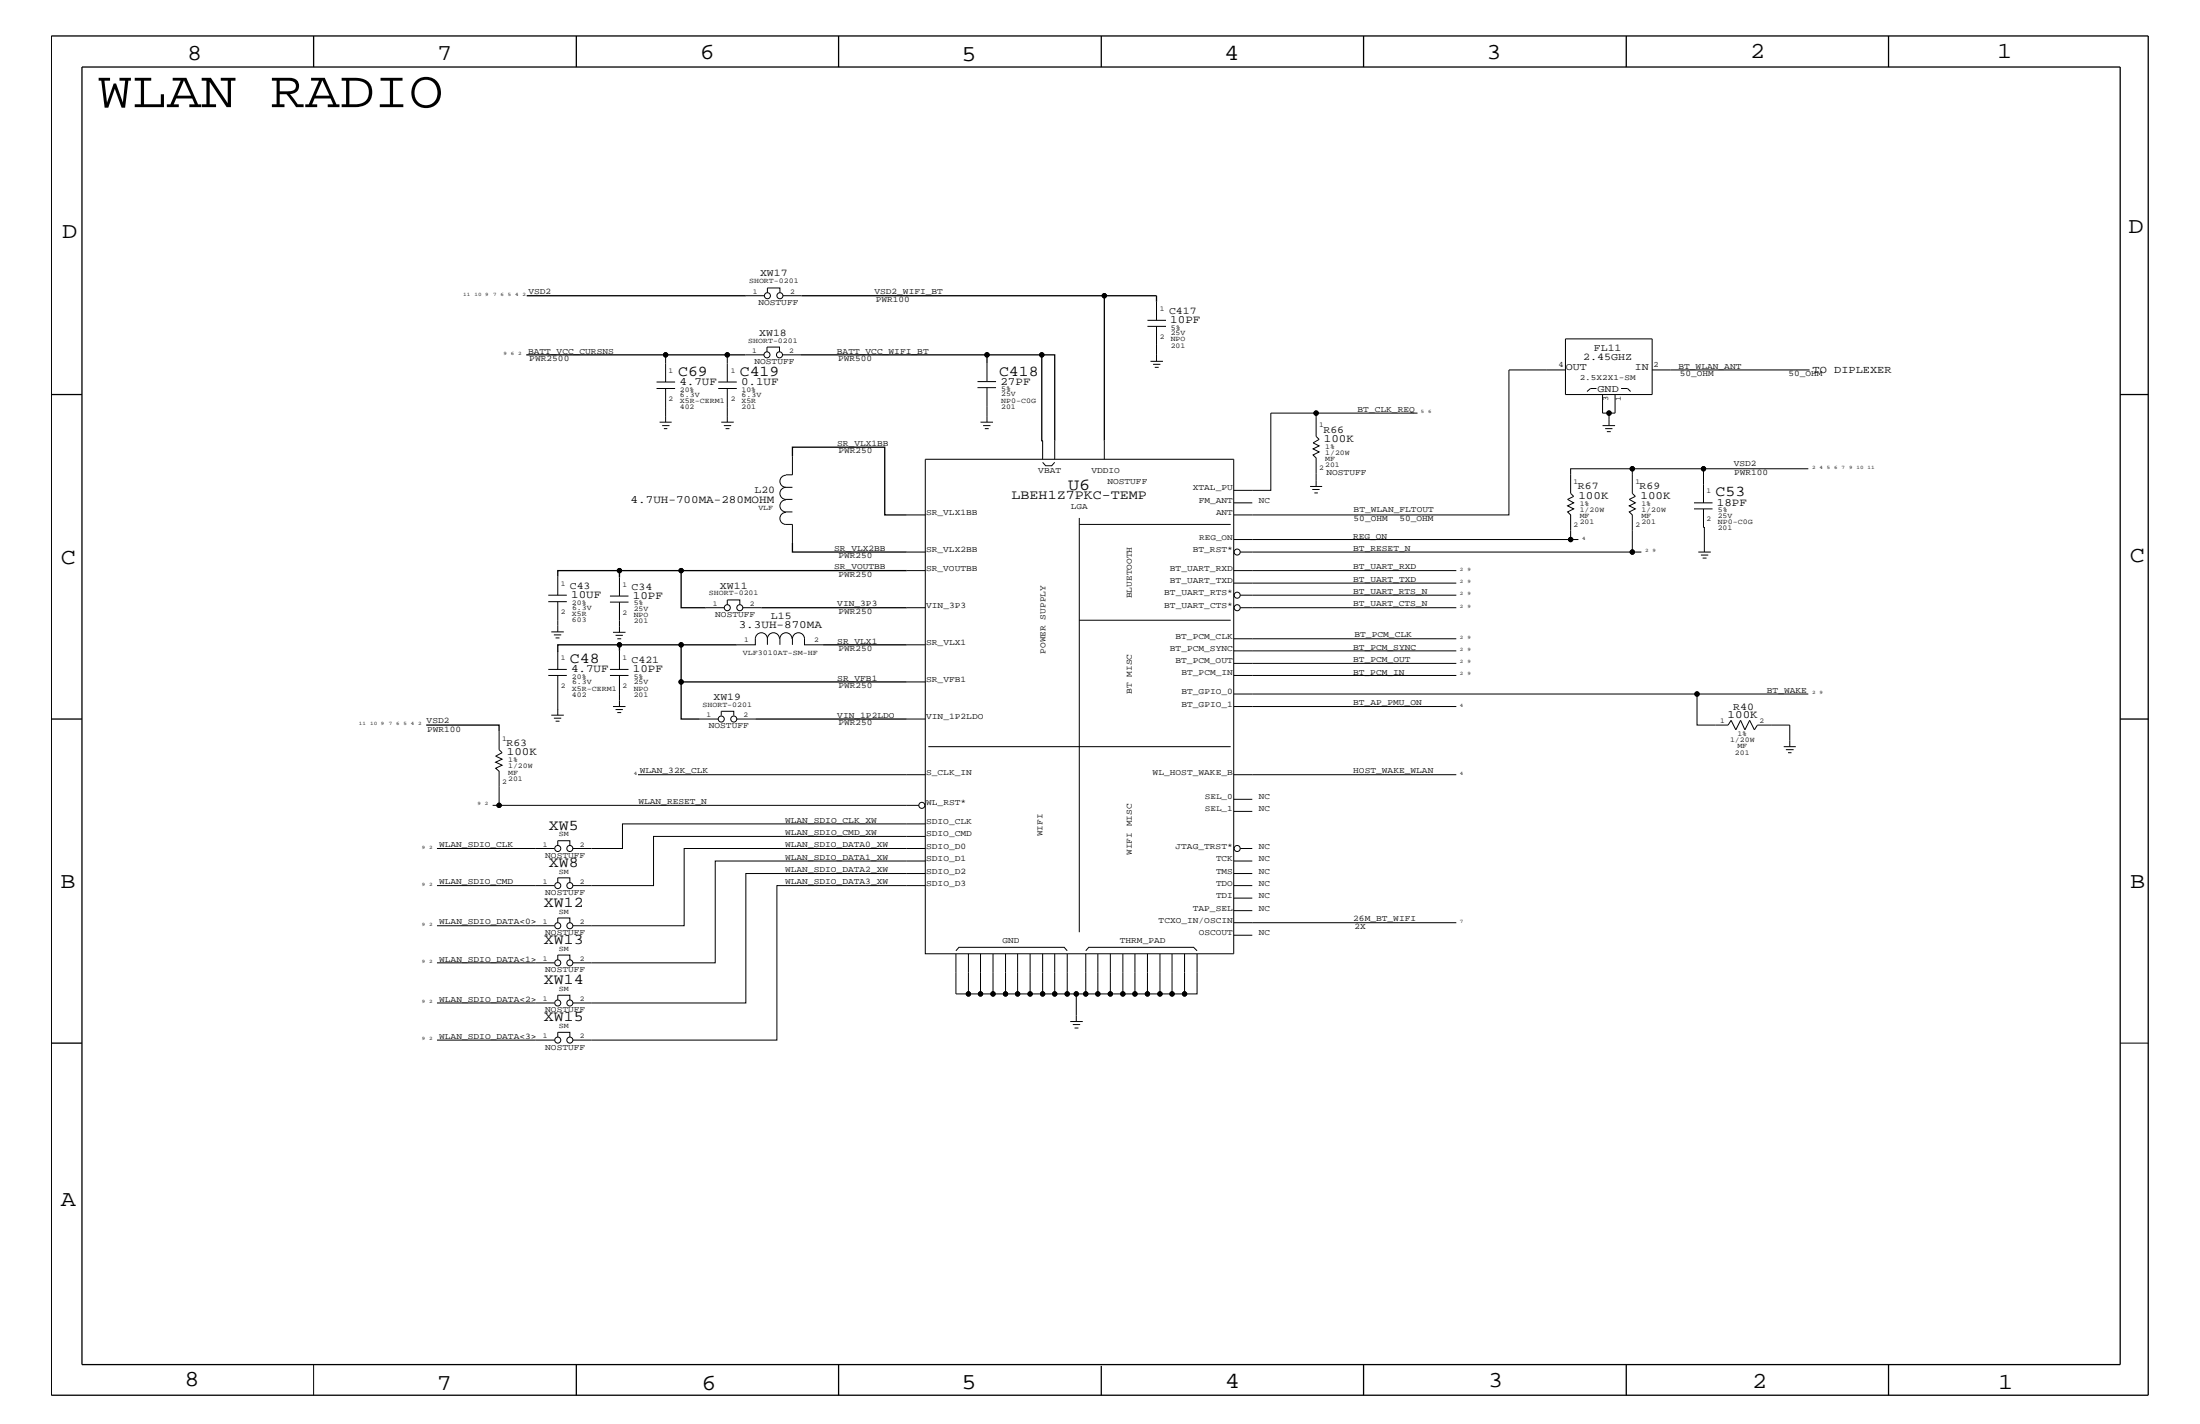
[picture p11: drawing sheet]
<svg xmlns="http://www.w3.org/2000/svg" width="432mm" height="279mm" viewBox="0 0 432 279" stroke-linecap="round" stroke-linejoin="round" font-family="sans-serif">
<g fill="none" stroke="#000" stroke-width=".2">
<path d="M146.4 58h3.6M150.6 57.4v-.9h2.5v.9M153.7 58h3.6M227 59.2v3.7M128.9 76.2h3.6M128.9 75h3.6M130.6 69.6v5.4M130.6 76.2v6.6M141 76.2h3.6M141 75h3.6M142.7 69.6v5.4M142.7 76.2v6.6"/>
<path d="M146.3 69.6h3.6M150.5 69v-.9h2.5v.9M153.6 69.6h3.6M191.9 76.1h3.6M191.9 74.9h3.6M193.7 71.2v3.7M193.7 76.1v6.7M225.2 64h3.7M225.2 62.9h3.7M225.8 70.9h2.5M226.3 71.5h1.5M226.7 72.1h.7"/>
<path d="M227 64v6.9M307.3 72.6h-11.1v28.4h-54.1M307.3 66.5h17v10.9h-17zM313.4 76.2h-1.2l-.7 .6M314.5 77.4v3.7h1.3M317 77.4v3.7h-1.2v2.4M318.2 76.2h1.2l.6 .6M324.3 72.6h30.9M129.5 82.8h2.3M130 83.5h1.4M130.3 84.1h.7M141.6 82.8h2.4"/>
<path d="M142.1 83.5h1.4M142.4 84.1h.8M154.3 98.1a1.19 1.19 0 0 0-1.2 1.1 1.19 1.19 0 0 0 1.1 1.2M154.3 93.2a1.19 1.19 0 0 0-1.2 1.2 1.19 1.19 0 0 0 1.1 1.2M154.3 98h1.2M155.5 95.6h-1.2a1.19 1.19 0 0 0-1.2 1.2 1.19 1.19 0 0 0 1.1 1.2M155.5 89.5v3.7h-1.2M181.6 90.1h60.5v97h-60.5zM192.4 82.8h2.5M193 83.5h1.4M193.3 84.1h.8M204.6 90.7l.6 .7h1.2l.6-.7"/>
<path d="M204.6 86.5v3.6M207 86.5v3.6M216.7 86.5v3.6M242.1 98.7h3.7M257.1 95.4h2.4M257.6 96h1.4M258 96.7h.7M258.3 81.1v4.5l.6 .6-1.2 .7 1.2 .6-1.2 .6 1.2 .6-1.2 .6 .6 .6v5.5M278.2 81.1h-28.8v15.1h-7.3M314.5 83.5h2.5M315 84.1h1.5M315.4 84.7h.7"/>
<path d="M320.4 92h13.9M332.5 98.7h3.6M332.5 99.9h3.6M334.3 99.9l.2 8.4M354.9 92h-20.6v6.7M107.6 116.8h3.7M107.6 118.1h3.7M109.5 113.1v3.7M109.5 118.1v5.9M119.7 118.1h3.7M119.7 117h3.7M121.6 113.3v3.7"/>
<path d="M121.6 118.1v6M138.5 119.2h3.7M142.7 118.6v-.9h2.5v.9M145.8 119.2h3.6M154.3 100.5a1.19 1.19 0 0 0-1.2 1.2 1.19 1.19 0 0 0 1.1 1.2M154.3 102.9h1.2v3.6M154.3 100.4h1.2M178 101h3.6M178 119.2h3.6M178 108.3h3.6M178 112h3.6M211.8 102.9h29.8"/>
<path d="M211.8 101.6v81.3M242.1 105.9h67.7M242.1 114.4h43.7M242.1 112h43.7M243.4 119.2h42.4M243.4 108.3h78.8M243.4 116.8h42.4M308.3 105.9v-4.9l-.6-.6 1.2-.5-1.2-.6 1.2-.6-1.2-.7 1.2-.6-.6-.6v-4.8h12.1v4.8l.6 .6-1.2 .6 1.2 .7-1.2 .6 1.2 .6-1.2 .5 .6 .6v7.3M333.3 108.3h2.5M333.8 108.9h1.5M334.2 109.5h.7M107.6 132.5h3.7"/>
<path d="M107.6 131.3h3.7M108.2 124h2.5M108.7 124.6h1.5M109.1 125.2h.7M109.5 127.7v3.6M109.5 132.5v7.8M119.7 132.5h3.7M119.7 131.3h3.7M120.3 138.6h2.5M120.3 124.1h2.5M120.8 124.7h1.5M120.8 139.2h1.5"/>
<path d="M121.2 125.3h.7M121.2 139.8h.7M121.6 127.7v3.6M121.6 132.5v6.1M150.6 125.3a1.19 1.19 0 0 0-1.2-1.2 1.19 1.19 0 0 0-1.1 1.2v1.2h-3.7M150.6 125.3a1.19 1.19 0 0 1 1.2-1.2 1.19 1.19 0 0 1 1.2 1.2M150.6 125.3v1.2M155.4 125.3a1.19 1.19 0 0 0-1.1-1.2 1.19 1.19 0 0 0-1.2 1.2v1.2M155.5 126.5v-1.2a1.19 1.19 0 0 1 1.2-1.2 1.19 1.19 0 0 1 1.2 1.2v1.2h3.6M178 126.5h3.6M178 133.8h3.6M211.8 121.7h29.8"/>
<path d="M242.1 127.7h43.7M242.1 130.2h43.7M242.1 132.5h43.7M242.1 125.3h43.7M242.1 138.6h43.7M242.1 136.2h91M354.9 136.2h-21.8v6.1h6.1l.6-1 .9 1.9 .9-1.9 .9 1.9 .9-1.9 .9 1.9 .6-.9h6.4v4.2M96.7 158h1.3M98 143.5v3.6l.6 .6-1.3 .7 1.3 .6-1.3 .5 1.3 .6-1.3 .6 .7 .6v6.7h82.3M108.2 140.3h2.5M108.7 140.9h1.5M109.1 141.5h.7"/>
<path d="M125.2 152h56.4M137.3 141.1h3.7M141.6 140.4v-.8h2.4v.8M144.6 141.1h3.7M178 141.1h3.6M182.2 146.5h59.4M242.1 159.2h3.7M242.1 156.8h3.7M242.1 152h43.7M350.1 146.5h2.4M350.5 147.1h1.5M350.9 147.7h.7"/>
<path d="M85.8 173.8h23M85.8 166.5h23M109.5 165.9v-.9h2.3v.9M109.5 173.2v-1h2.3v1M181.6 166.5h-47.3v15.1h-21.9M181.6 173.8h-29.1v30.3h-40.1M181.6 161.7h-59.4v4.8h-9.8M181.6 168.9h-41.2v20h-28M181.6 171.4h-35.2v25.4h-34M181.6 164.1h-53.3v9.7h-15.9M242.1 173.8h3.7M242.1 171.4h3.7"/>
<path d="M242.1 168.9h3.7M242.1 178.7h3.7M242.1 176.2h3.7M243.4 166.5h2.4M85.8 181.6h23M85.8 188.9h23M85.8 196.8h23M109.5 181v-.9h2.3v.9M109.5 188.3v-.9h2.3v.9M109.5 196.2v-.9h2.3v.9M187.6 186.5l.6-.6h20.7l.6 .6M187.6 187.1v7.9h2.5"/>
<path d="M190.1 187.1v7.9h2.3v-7.9M192.4 195h2.5M194.9 187.1v7.9h2.5v-7.9M197.4 195h2.3M199.7 187.1v7.9h2.5v-7.9M202.2 195h2.4M204.6 187.1v7.9h2.4v-7.9M209.5 187.1v7.9h-2.5M209.5 195h1.7M213.1 186.5l.6-.6h20.6l.7 .6M213.1 195h-1.9v5.4M213.1 187.1v7.9h4.8"/>
<path d="M215.5 187.1v7.9M217.9 187.1v7.9h2.5v-7.9M220.4 195h4.8M222.8 187.1v7.9M225.2 187.1v7.9h2.5M227.7 187.1v7.9M227.7 195h2.3M230 187.1v7.9h2.5M232.5 187.1v7.9h2.5v-7.9M242.1 183.5h3.7M242.1 181h43.7M85.8 204.1h23"/>
<path d="M109.5 203.5v-.9h2.3v.9M210.1 200.4h2.4M210.6 201h1.4M210.9 201.7h.8M416.1 204.7h5.5M61.6 267.7v6.1"/>
<circle cx="150.6" cy="58" r=".59"/>
<circle cx="153.1" cy="58" r=".59"/>
<circle cx="216.7" cy="58" r=".42"/>
<circle cx="130.6" cy="69.6" r=".42"/>
<circle cx="142.7" cy="69.6" r=".42"/>
<circle cx="150.5" cy="69.6" r=".59"/>
<circle cx="153" cy="69.6" r=".59"/>
<circle cx="193.7" cy="69.6" r=".42"/>
<circle cx="204.5" cy="69.6" r=".42"/>
<circle cx="258.3" cy="81.1" r=".42"/>
<circle cx="315.8" cy="81.1" r=".42"/>
<circle cx="320.4" cy="92" r=".42"/>
<circle cx="334.3" cy="92" r=".42"/>
<circle cx="121.6" cy="112" r=".42"/>
<circle cx="133.7" cy="112" r=".42"/>
<circle cx="142.7" cy="119.2" r=".59"/>
<circle cx="145.2" cy="119.2" r=".59"/>
<circle cx="242.8" cy="116.8" r=".59"/>
<circle cx="242.8" cy="108.3" r=".59"/>
<circle cx="242.8" cy="119.2" r=".59"/>
<circle cx="308.3" cy="105.9" r=".42"/>
<circle cx="320.4" cy="108.3" r=".42"/>
<circle cx="121.6" cy="126.5" r=".42"/>
<circle cx="133.7" cy="133.8" r=".42"/>
<circle cx="133.7" cy="126.5" r=".42"/>
<circle cx="333.1" cy="136.2" r=".42"/>
<circle cx="98" cy="158" r=".42"/>
<circle cx="141.6" cy="141.1" r=".59"/>
<circle cx="144" cy="141.1" r=".59"/>
<circle cx="180.9" cy="158" r=".59"/>
<circle cx="109.5" cy="166.5" r=".59"/>
<circle cx="109.5" cy="173.8" r=".59"/>
<circle cx="111.8" cy="166.5" r=".59"/>
<circle cx="111.8" cy="173.8" r=".59"/>
<circle cx="242.8" cy="166.5" r=".59"/>
<circle cx="109.5" cy="181.6" r=".59"/>
<circle cx="109.5" cy="188.9" r=".59"/>
<circle cx="109.5" cy="196.8" r=".59"/>
<circle cx="111.8" cy="188.9" r=".59"/>
<circle cx="111.8" cy="181.6" r=".59"/>
<circle cx="111.8" cy="196.8" r=".59"/>
<circle cx="190.1" cy="195" r=".42"/>
<circle cx="192.4" cy="195" r=".42"/>
<circle cx="194.9" cy="195" r=".42"/>
<circle cx="197.4" cy="195" r=".42"/>
<circle cx="199.7" cy="195" r=".42"/>
<circle cx="202.2" cy="195" r=".42"/>
<circle cx="204.6" cy="195" r=".42"/>
<circle cx="207" cy="195" r=".42"/>
<circle cx="209.5" cy="195" r=".42"/>
<circle cx="211.2" cy="195" r=".42"/>
<circle cx="213.1" cy="195" r=".42"/>
<circle cx="215.5" cy="195" r=".42"/>
<circle cx="217.9" cy="195" r=".42"/>
<circle cx="220.4" cy="195" r=".42"/>
<circle cx="222.8" cy="195" r=".42"/>
<circle cx="225.2" cy="195" r=".42"/>
<circle cx="227.7" cy="195" r=".42"/>
<circle cx="230" cy="195" r=".42"/>
<circle cx="232.5" cy="195" r=".42"/>
<circle cx="109.5" cy="204.1" r=".59"/>
<circle cx="111.8" cy="204.1" r=".59"/>
</g>
<g fill="none" stroke="#000" stroke-width=".25">
<path d="M10.1 7.1h411.5v266.7h-411.5zM16.1 13.2h400v254.5h-400zM61.6 7.1v6.1M113.1 7.1v6.1M164.6 7.1v6.1M216.2 7.1v6.1M267.6 7.1v6.1M319.2 7.1v6.1M370.7 7.1v6.1M103.4 58h43M157.3 58h69.7v1.2M216.7 58v28.5"/>
<path d="M10.1 77.4h6M103.3 69.6h43M157.2 69.6h47.3M193.7 69.6v1.6M416.1 77.4h5.5M155.5 89.5v-1.8h18.2v13.3h4.3M204.6 86.5h-.1v-16.9h2.5v16.9M121.6 112v1.3M133.7 112h-24.2v1.1M133.7 112v7.2h4.8M133.7 112h44.3M149.4 119.2h28.6"/>
<path d="M155.5 106.5v1.8h22.5M121.6 126.5h-12.1v1.4M133.7 126.5h-12.1v1.2M133.7 126.5v7.3M133.7 126.5h10.9M161.5 126.5h16.5M178 133.8h-44.3v7.3h3.6M10.1 141.1h6M83.7 142.3h14.3v1.2M148.3 141.1h29.7M416.1 141.1h5.5M10.1 204.7h6"/>
<path d="M113.1 267.7v6.1M164.6 267.7v6.1M216.2 268v5.8M267.6 267.7v6.1M319.2 267.7v6.1M370.7 267.7v6.1"/>
</g>
<g fill="#000">
<circle cx="216.7" cy="58" r=".42"/>
<circle cx="130.6" cy="69.6" r=".42"/>
<circle cx="142.7" cy="69.6" r=".42"/>
<circle cx="193.7" cy="69.6" r=".42"/>
<circle cx="204.5" cy="69.6" r=".42"/>
<circle cx="258.3" cy="81.1" r=".42"/>
<circle cx="315.8" cy="81.1" r=".42"/>
<circle cx="320.4" cy="92" r=".42"/>
<circle cx="334.3" cy="92" r=".42"/>
<circle cx="121.6" cy="112" r=".42"/>
<circle cx="133.7" cy="112" r=".42"/>
<circle cx="308.3" cy="105.9" r=".42"/>
<circle cx="320.4" cy="108.3" r=".42"/>
<circle cx="121.6" cy="126.5" r=".42"/>
<circle cx="133.7" cy="133.8" r=".42"/>
<circle cx="133.7" cy="126.5" r=".42"/>
<circle cx="333.1" cy="136.2" r=".42"/>
<circle cx="98" cy="158" r=".42"/>
<circle cx="190.1" cy="195" r=".42"/>
<circle cx="192.4" cy="195" r=".42"/>
<circle cx="194.9" cy="195" r=".42"/>
<circle cx="197.4" cy="195" r=".42"/>
<circle cx="199.7" cy="195" r=".42"/>
<circle cx="202.2" cy="195" r=".42"/>
<circle cx="204.6" cy="195" r=".42"/>
<circle cx="207" cy="195" r=".42"/>
<circle cx="209.5" cy="195" r=".42"/>
<circle cx="211.2" cy="195" r=".42"/>
<circle cx="213.1" cy="195" r=".42"/>
<circle cx="215.5" cy="195" r=".42"/>
<circle cx="217.9" cy="195" r=".42"/>
<circle cx="220.4" cy="195" r=".42"/>
<circle cx="222.8" cy="195" r=".42"/>
<circle cx="225.2" cy="195" r=".42"/>
<circle cx="227.7" cy="195" r=".42"/>
<circle cx="230" cy="195" r=".42"/>
<circle cx="232.5" cy="195" r=".42"/>
</g>
<text font-size="10.2" x="19.1" y="21">WLAN RADIO</text>
<g font-size="4.5">
<text x="36.7" y="11.7">8</text>
<text x="85.8" y="11.7">7</text>
<text x="137.3" y="11.5">6</text>
<text x="240.3" y="11.7">4</text>
<text x="291.8" y="11.5">3</text>
<text x="343.5" y="11.5">2</text>
<text x="392" y="11.5">1</text>
<text x="188.7" y="12.1">5</text>
<text x="12.2" y="46.8">D</text>
<text x="417.7" y="45.7">D</text>
<text x="11.9" y="110.6">C</text>
<text x="418" y="110.3">C</text>
<text x="11.9" y="174.3">B</text>
<text x="418.1" y="174.2">B</text>
<text x="11.9" y="236.7">A</text>
<text x="36.2" y="271.9">8</text>
<text x="85.8" y="272.7">7</text>
<text x="137.7" y="272.7">6</text>
<text x="188.7" y="272.5">5</text>
<text x="240.4" y="272.3">4</text>
<text x="292.1" y="272.2">3</text>
<text x="343.9" y="272.3">2</text>
<text x="392.2" y="272.6">1</text>
</g>
<text font-size="3.3" x="209.6" y="96.2">U6</text>
<g font-size="3">
<text x="133.1" y="73.8">C69</text>
<text x="145.2" y="73.8">C419</text>
<text x="196.1" y="73.7">C418</text>
<text x="336.7" y="97.4">C53</text>
<text x="111.8" y="130.2">C48</text>
<text x="107.7" y="162.8">XW5</text>
<text x="107.7" y="170">XW8</text>
<text x="106.8" y="177.9">XW12</text>
<text x="106.8" y="185.2">XW13</text>
<text x="106.8" y="193.1">XW14</text>
<text x="106.8" y="200.3">XW15</text>
</g>
<text font-size="2.6" x="198.5" y="98">LBEH1Z7PKC-TEMP</text>
<g font-size="2.2">
<text x="229.7" y="63.4">10PF</text>
<text x="133.4" y="75.6">4.7UF</text>
<text x="145.5" y="75.6">0.1UF</text>
<text x="196.3" y="75.5">27PF</text>
<text x="259.8" y="86.7">100K</text>
<text x="123.8" y="98.7">4.7UH-700MA-280MOHM</text>
<text x="309.8" y="97.9">100K</text>
<text x="322" y="97.9">100K</text>
<text x="337" y="99.3">18PF</text>
<text x="112.1" y="117.4">10UF</text>
<text x="124.2" y="117.5">10PF</text>
<text x="145" y="123.2">3.3UH-870MA</text>
<text x="112.1" y="131.9">4.7UF</text>
<text x="124.2" y="131.9">10PF</text>
<text x="339.1" y="140.9">100K</text>
<text x="99.5" y="148.2">100K</text>
</g>
<text font-size="2.1" x="355.8" y="73.2">TO DIPLEXER</text>
<g font-size="2">
<text x="149.2" y="54.2">XW17</text>
<text x="149" y="65.9">XW18</text>
<text x="229.4" y="61.7">C417</text>
<text x="310.7" y="70.7">2.45GHZ</text>
<text x="312.8" y="68.9">FL11</text>
<text x="307.3" y="72.6">OUT</text>
<text x="313.6" y="76.8">GND</text>
<text x="320.9" y="72.6">IN</text>
<text x="259.8" y="84.9">R66</text>
<text x="148.1" y="96.8">L20</text>
<text x="309.7" y="96">R67</text>
<text x="321.8" y="96">R69</text>
<text x="111.8" y="115.6">C43</text>
<text x="124" y="115.7">C34</text>
<text x="141.3" y="115.5">XW11</text>
<text x="151.3" y="121.5">L15</text>
<text x="124" y="130.2">C421</text>
<text x="140" y="137.3">XW19</text>
<text x="340.2" y="139.2">R40</text>
<text x="99.4" y="146.4">R63</text>
</g>
<g font-size="1.7">
<text x="103.7" y="57.8">VSD2</text>
<text x="148.8" y="59.8">NOSTUFF</text>
<text x="171.6" y="57.8">VSD2_WIFI_BT</text>
<text x="171.9" y="59.2">PWR100</text>
<text x="103.6" y="69.4">BATT_VCC_CURSNS</text>
<text x="103.9" y="70.9">PWR2500</text>
<text x="148.1" y="71.5">NOSTUFF</text>
<text x="164.3" y="69.4">BATT_VCC_WIFI_BT</text>
<text x="164.5" y="70.9">PWR500</text>
<text x="329.4" y="72.3">BT_WLAN_ANT</text>
<text x="329.7" y="73.8">50_OHM</text>
<text x="351" y="73.9">50_OHM</text>
<text x="266.4" y="80.8">BT_CLK_REQ</text>
<text x="164.3" y="87.5">SR_VLX1BB</text>
<text x="164.6" y="88.9">PWR250</text>
<text x="203.8" y="92.8">VBAT</text>
<text x="214.2" y="92.8">VDDIO</text>
<text x="217.3" y="95">NOSTUFF</text>
<text x="260.3" y="93.2">NOSTUFF</text>
<text x="340.3" y="91.5">VSD2</text>
<text x="340.4" y="93.2">PWR100</text>
<text x="181.8" y="101">SR_VLX1BB</text>
<text x="210.2" y="99.9">LGA</text>
<text x="234.1" y="96.2">XTAL_PU</text>
<text x="235.3" y="98.7">FM_ANT</text>
<text x="238.7" y="101">ANT</text>
<text x="247.1" y="98.7">NC</text>
<text x="265.7" y="100.5">BT_WLAN_FLTOUT</text>
<text x="265.6" y="105.7">REG_ON</text>
<text x="265.7" y="102.2">50_OHM</text>
<text x="274.7" y="102.1">50_OHM</text>
<text x="163.7" y="111.7">SR_VOUTBB</text>
<text x="163.7" y="108.1">SR_VLX2BB</text>
<text x="164.6" y="113.1">PWR250</text>
<text x="164.6" y="109.5">PWR250</text>
<text x="181.8" y="112">SR_VOUTBB</text>
<text x="181.8" y="108.3">SR_VLX2BB</text>
<text x="229.6" y="112">BT_UART_RXD</text>
<text x="234.1" y="108.3">BT_RST*</text>
<text x="265.6" y="111.7">BT_UART_RXD</text>
<text x="265.6" y="108.1">BT_RESET_N</text>
<text x="164.3" y="119">VIN_3P3</text>
<text x="181.8" y="119.2">VIN_3P3</text>
<text x="222.2" y="117.4" transform="rotate(-90 222.2 117.4)">BLUETOOTH</text>
<text x="228.5" y="119.2">BT_UART_CTS*</text>
<text x="228.5" y="116.8">BT_UART_RTS*</text>
<text x="229.6" y="114.4">BT_UART_TXD</text>
<text x="265.6" y="119">BT_UART_CTS_N</text>
<text x="265.6" y="116.5">BT_UART_RTS_N</text>
<text x="265.6" y="114.2">BT_UART_TXD</text>
<text x="140.4" y="121">NOSTUFF</text>
<text x="164.6" y="120.4">PWR250</text>
<text x="230.7" y="125.3">BT_PCM_CLK</text>
<text x="265.9" y="125.1">BT_PCM_CLK</text>
<text x="164.3" y="126.3">SR_VLX1</text>
<text x="164.6" y="127.7">PWR250</text>
<text x="181.8" y="126.5">SR_VLX1</text>
<text x="205.2" y="128.3" transform="rotate(-90 205.2 128.3)">POWER SUPPLY</text>
<text x="229.6" y="127.7">BT_PCM_SYNC</text>
<text x="230.7" y="130.2">BT_PCM_OUT</text>
<text x="265.6" y="127.5">BT_PCM_SYNC</text>
<text x="265.6" y="129.9">BT_PCM_OUT</text>
<text x="164.3" y="133.5">SR_VFB1</text>
<text x="164.6" y="135">PWR250</text>
<text x="181.8" y="133.8">SR_VFB1</text>
<text x="222.2" y="136.2" transform="rotate(-90 222.2 136.2)">BT MISC</text>
<text x="231.9" y="136.2">BT_GPIO_0</text>
<text x="231.9" y="132.5">BT_PCM_IN</text>
<text x="265.6" y="132.4">BT_PCM_IN</text>
<text x="346.8" y="136">BT_WAKE</text>
<text x="83.7" y="141.9">VSD2</text>
<text x="83.8" y="143.6">PWR100</text>
<text x="139.1" y="142.9">NOSTUFF</text>
<text x="164.3" y="140.8">VIN_1P2LDO</text>
<text x="164.6" y="142.3">PWR250</text>
<text x="181.8" y="141.1">VIN_1P2LDO</text>
<text x="231.9" y="138.6">BT_GPIO_1</text>
<text x="265.6" y="138.4">BT_AP_PMU_ON</text>
<text x="125.6" y="151.8">WLAN_32K_CLK</text>
<text x="181.8" y="152">S_CLK_IN</text>
<text x="226.2" y="152">WL_HOST_WAKE_B</text>
<text x="265.6" y="151.8">HOST_WAKE_WLAN</text>
<text x="125.3" y="157.8">WLAN_RESET_N</text>
<text x="154.1" y="161.4">WLAN_SDIO_CLK_XW</text>
<text x="181.8" y="158">WL_RST*</text>
<text x="181.8" y="161.7">SDIO_CLK</text>
<text x="247.1" y="159.2">NC</text>
<text x="247.1" y="156.8">NC</text>
<text x="86.2" y="166.2">WLAN_SDIO_CLK</text>
<text x="154.1" y="163.9">WLAN_SDIO_CMD_XW</text>
<text x="154.1" y="166.2">WLAN_SDIO_DATA0_XW</text>
<text x="181.8" y="164.1">SDIO_CMD</text>
<text x="181.8" y="166.5">SDIO_D0</text>
<text x="204.6" y="164.1" transform="rotate(-90 204.6 164.1)">WIFI</text>
<text x="222.2" y="167.8" transform="rotate(-90 222.2 167.8)">WIFI MISC</text>
<text x="230.7" y="166.5">JTAG_TRST*</text>
<text x="247.1" y="166.5">NC</text>
<text x="86.2" y="173.5">WLAN_SDIO_CMD</text>
<text x="107" y="168.3">NOSTUFF</text>
<text x="154.1" y="173.5">WLAN_SDIO_DATA3_XW</text>
<text x="154.1" y="168.7">WLAN_SDIO_DATA1_XW</text>
<text x="154.1" y="171.1">WLAN_SDIO_DATA2_XW</text>
<text x="181.8" y="168.9">SDIO_D1</text>
<text x="181.8" y="171.4">SDIO_D2</text>
<text x="181.8" y="173.8">SDIO_D3</text>
<text x="238.7" y="168.9">TCK</text>
<text x="238.7" y="173.8">TDO</text>
<text x="238.7" y="171.4">TMS</text>
<text x="247.1" y="168.9">NC</text>
<text x="247.1" y="171.4">NC</text>
<text x="247.1" y="173.8">NC</text>
<text x="107" y="175.6">NOSTUFF</text>
<text x="234.1" y="178.7">TAP_SEL</text>
<text x="238.7" y="176.2">TDI</text>
<text x="247.1" y="178.7">NC</text>
<text x="247.1" y="176.2">NC</text>
<text x="86.2" y="181.4">WLAN_SDIO_DATA&lt;0&gt;</text>
<text x="107" y="183.5">NOSTUFF</text>
<text x="196.8" y="185">GND</text>
<text x="219.8" y="185">THRM_PAD</text>
<text x="227.4" y="181">TCXO_IN/OSCIN</text>
<text x="235.3" y="183.5">OSCOUT</text>
<text x="247.1" y="183.5">NC</text>
<text x="265.6" y="180.8">26M_BT_WIFI</text>
<text x="265.9" y="182.2">2X</text>
<text x="86.2" y="188.7">WLAN_SDIO_DATA&lt;1&gt;</text>
<text x="107" y="190.8">NOSTUFF</text>
<text x="86.2" y="196.5">WLAN_SDIO_DATA&lt;2&gt;</text>
<text x="86.2" y="203.8">WLAN_SDIO_DATA&lt;3&gt;</text>
<text x="107" y="198.7">NOSTUFF</text>
<text x="107" y="205.9">NOSTUFF</text>
</g>
<g font-size="1.6">
<text x="305.9" y="72.1">4</text>
<text x="310" y="74.5">2.5X2X1-SM</text>
<text x="324.5" y="72.1">2</text>
<text x="315.6" y="78.6" transform="rotate(-90 315.6 78.6)">3</text>
<text x="318.1" y="78.6" transform="rotate(-90 318.1 78.6)">1</text>
<text x="235.4" y="105.9">REG_ON</text>
<text x="236.5" y="156.8">SEL_0</text>
<text x="236.5" y="159.2">SEL_1</text>
</g>
<g font-size="1.4">
<text x="147" y="55.6">SHORT-0201</text>
<text x="147.8" y="57.7">1</text>
<text x="155.1" y="57.7">2</text>
<text x="227.7" y="61.1">1</text>
<text x="229.8" y="65.7">25V</text>
<text x="229.8" y="64.7">5%</text>
<text x="146.9" y="67.3">SHORT-0201</text>
<text x="147.6" y="69.3">1</text>
<text x="154.9" y="69.3">2</text>
<text x="227.7" y="66.5">2</text>
<text x="229.8" y="68.2">201</text>
<text x="229.8" y="67">NPO</text>
<text x="131.2" y="73.2">1</text>
<text x="133.4" y="76.8">20%</text>
<text x="133.4" y="77.9">6.3V</text>
<text x="143.4" y="73.2">1</text>
<text x="145.5" y="77.9">6.3V</text>
<text x="145.5" y="76.8">10%</text>
<text x="196.5" y="77.8">25V</text>
<text x="196.5" y="76.7">5%</text>
<text x="131.2" y="78.6">2</text>
<text x="133.4" y="79.1">X5R-CERM1</text>
<text x="133.4" y="80.3">402</text>
<text x="143.4" y="78.6">2</text>
<text x="145.5" y="79.1">X5R</text>
<text x="145.5" y="80.3">201</text>
<text x="196.5" y="79">NP0-C0G</text>
<text x="196.5" y="80.2">201</text>
<text x="258.9" y="83.8">1</text>
<text x="260.1" y="89.3">1/20W</text>
<text x="260.1" y="88.1">1%</text>
<text x="258.9" y="92.3">2</text>
<text x="260.1" y="90.5">MF</text>
<text x="260.1" y="91.7">201</text>
<text x="308.9" y="95">1</text>
<text x="321" y="95">1</text>
<text x="148.8" y="100.1">VLF</text>
<text x="310" y="99.3">1%</text>
<text x="310" y="101.6">MF</text>
<text x="310" y="100.4">1/20W</text>
<text x="322.2" y="101.6">MF</text>
<text x="322.2" y="99.3">1%</text>
<text x="322.2" y="100.4">1/20W</text>
<text x="334.9" y="96.8">1</text>
<text x="337.1" y="100.4">5%</text>
<text x="337.1" y="101.5">25V</text>
<text x="308.9" y="103.5">2</text>
<text x="310" y="102.9">201</text>
<text x="321" y="103.5">2</text>
<text x="322.2" y="102.9">201</text>
<text x="334.9" y="102.2">2</text>
<text x="337.1" y="102.7">NP0-C0G</text>
<text x="337.1" y="104">201</text>
<text x="110.1" y="115">1</text>
<text x="112.3" y="118.6">20%</text>
<text x="112.3" y="119.7">6.3V</text>
<text x="122.2" y="115.1">1</text>
<text x="124.4" y="119.8">25V</text>
<text x="124.4" y="118.7">5%</text>
<text x="139.1" y="116.8">SHORT-0201</text>
<text x="139.9" y="118.9">1</text>
<text x="147.2" y="118.9">2</text>
<text x="110.1" y="120.4">2</text>
<text x="112.3" y="120.9">X5R</text>
<text x="112.3" y="122.1">603</text>
<text x="122.2" y="120.6">2</text>
<text x="124.4" y="122.3">201</text>
<text x="124.4" y="121">NPO</text>
<text x="146.1" y="125.9">1</text>
<text x="159.8" y="125.9">2</text>
<text x="110.1" y="129.6">1</text>
<text x="122.2" y="129.6">1</text>
<text x="145.8" y="128.5">VLF3010AT-SM-HF</text>
<text x="110.1" y="135">2</text>
<text x="112.3" y="135.5">X5R-CERM1</text>
<text x="112.3" y="133.2">20%</text>
<text x="112.3" y="136.7">402</text>
<text x="112.3" y="134.2">6.3V</text>
<text x="122.2" y="135">2</text>
<text x="124.4" y="134.2">25V</text>
<text x="124.4" y="135.5">NPO</text>
<text x="124.4" y="136.7">201</text>
<text x="124.4" y="133.2">5%</text>
<text x="137.9" y="138.6">SHORT-0201</text>
<text x="138.6" y="140.7">1</text>
<text x="145.9" y="140.7">2</text>
<text x="337.7" y="141.9">1</text>
<text x="345.4" y="141.9">2</text>
<text x="98.6" y="145.3">1</text>
<text x="99.7" y="149.5">1%</text>
<text x="339.6" y="145.7">1/20W</text>
<text x="340.5" y="148.1">201</text>
<text x="341" y="144.5">1%</text>
<text x="341" y="146.8">MF</text>
<text x="98.6" y="153.8">2</text>
<text x="99.7" y="152">MF</text>
<text x="99.7" y="150.7">1/20W</text>
<text x="99.7" y="153.2">201</text>
<text x="106.6" y="166.1">1</text>
<text x="109.7" y="164.1">SM</text>
<text x="113.8" y="166.1">2</text>
<text x="106.6" y="173.4">1</text>
<text x="109.7" y="171.4">SM</text>
<text x="113.8" y="173.4">2</text>
<text x="109.7" y="179.3">SM</text>
<text x="106.6" y="181.3">1</text>
<text x="113.8" y="181.3">2</text>
<text x="106.6" y="188.6">1</text>
<text x="109.7" y="186.5">SM</text>
<text x="113.8" y="188.6">2</text>
<text x="106.6" y="196.5">1</text>
<text x="109.7" y="194.4">SM</text>
<text x="113.8" y="196.5">2</text>
<text x="106.6" y="203.7">1</text>
<text x="109.7" y="201.7">SM</text>
<text x="113.8" y="203.7">2</text>
</g>
<g font-size="1">
<text x="90.9" y="58">11</text>
<text x="93.1" y="58">10 9</text>
<text x="96.8" y="58">7</text>
<text x="98.2" y="58">6</text>
<text x="99.7" y="58">5</text>
<text x="101.1" y="58">4</text>
<text x="102.5" y="58">2</text>
<text x="98.8" y="69.6">9</text>
<text x="100.2" y="69.6">6</text>
<text x="101.7" y="69.6">2</text>
<text x="278.9" y="81.1">5</text>
<text x="280.3" y="81.1">6</text>
<text x="355.7" y="92">2</text>
<text x="357.1" y="92">4</text>
<text x="358.6" y="92">5</text>
<text x="360" y="92">6</text>
<text x="361.4" y="92">7</text>
<text x="363" y="92">9</text>
<text x="364.4" y="92">10 11</text>
<text x="310.6" y="105.9">4</text>
<text x="286.5" y="112">2</text>
<text x="288" y="112">9</text>
<text x="322.9" y="108.3">2</text>
<text x="324.4" y="108.3">9</text>
<text x="286.5" y="114.4">2</text>
<text x="286.5" y="119.2">2</text>
<text x="286.5" y="116.8">2</text>
<text x="288" y="114.4">9</text>
<text x="288" y="119.2">9</text>
<text x="288" y="116.8">9</text>
<text x="286.5" y="125.3">2</text>
<text x="288" y="125.3">9</text>
<text x="286.5" y="127.7">2</text>
<text x="286.5" y="130.2">2</text>
<text x="288" y="127.7">9</text>
<text x="288" y="130.2">9</text>
<text x="286.5" y="132.5">2</text>
<text x="288" y="132.5">9</text>
<text x="355.7" y="136.2">2</text>
<text x="357.1" y="136.2">9</text>
<text x="70.4" y="142.3">11</text>
<text x="72.6" y="142.3">10 9</text>
<text x="76.3" y="142.3">7</text>
<text x="77.7" y="142.3">6</text>
<text x="79.2" y="142.3">5</text>
<text x="80.6" y="142.3">4</text>
<text x="82" y="142.3">2</text>
<text x="286.5" y="138.6">4</text>
<text x="124.4" y="152">4</text>
<text x="286.5" y="152">4</text>
<text x="93.7" y="158">9</text>
<text x="95.2" y="158">2</text>
<text x="82.8" y="166.5">9</text>
<text x="84.2" y="166.5">2</text>
<text x="82.8" y="173.8">9</text>
<text x="84.2" y="173.8">2</text>
<text x="82.8" y="181.6">9</text>
<text x="84.2" y="181.6">2</text>
<text x="286.5" y="181">7</text>
<text x="82.8" y="188.9">9</text>
<text x="84.2" y="188.9">2</text>
<text x="82.8" y="196.8">9</text>
<text x="84.2" y="196.8">2</text>
<text x="82.8" y="204.1">9</text>
<text x="84.2" y="204.1">2</text>
</g>
</svg>
